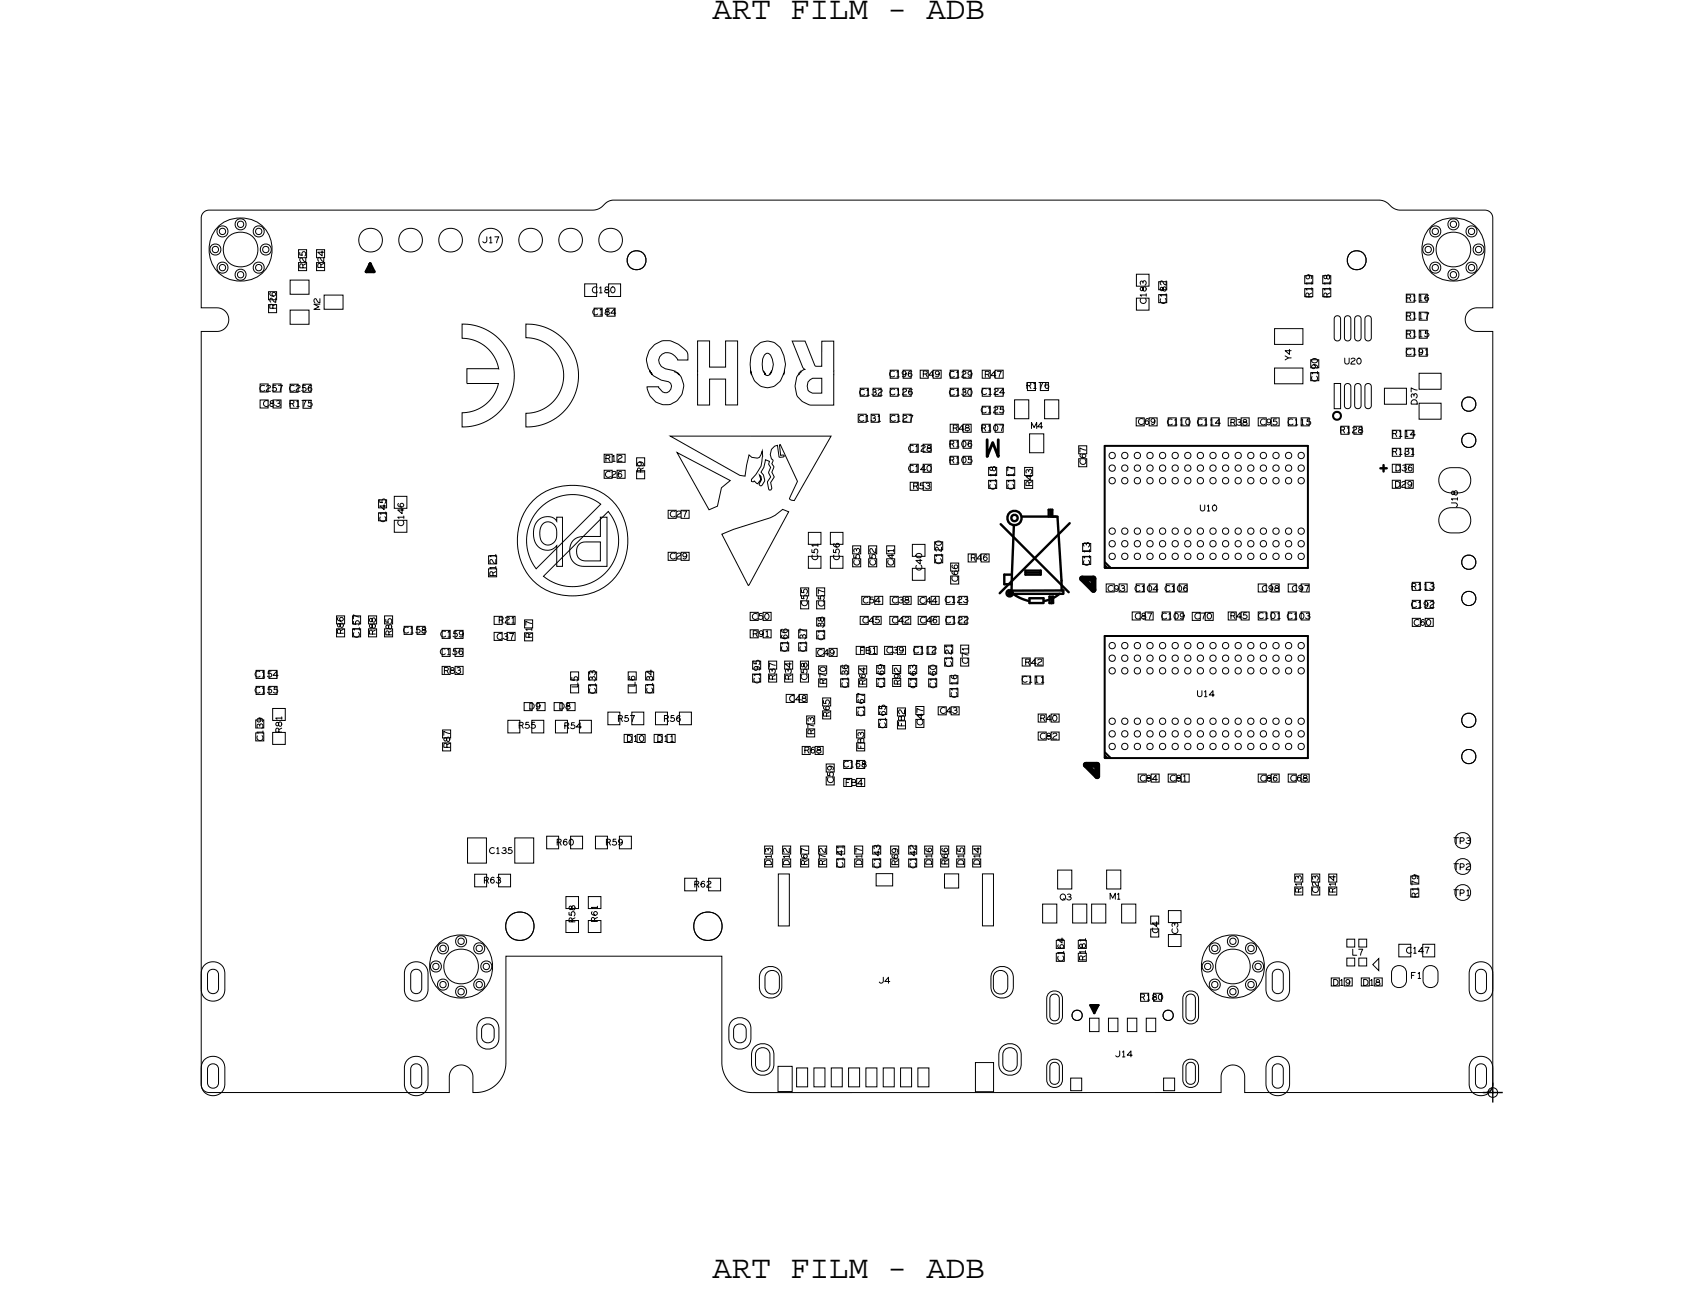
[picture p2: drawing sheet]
<svg xmlns="http://www.w3.org/2000/svg" width="108mm" height="82mm" viewBox="0 0 108 82" stroke-linecap="round" stroke-linejoin="round" font-family="sans-serif">
<!-- layer: Board Outline -->
<g fill="none" stroke="#000" stroke-width=".06">
<path d="M12.9 13.5l.4-.2h24.3l.4-.1 .6-.4 .3-.1h48.6l.5 .1 .5 .4 .3 .1h5.5l.4 .3 .1 .2v5.7l-1.3 .1-.3 .3-.2 .4 .2 .4 .3 .3h1.3v47.8l-.1 .3-.4 .2h-15.3v-1.3l-.3-.3-.4-.1-.5 .1-.2 .4-.1 1.2h-29.9a1.93 1.93 0 0 1-1.8-1.8v-6.8h-13.7v6.7a1.92 1.92 0 0 1-2.1 1.9v-1.1l-.1-.3-.5-.3-.5 .1a.75 .75 0 0 0-.4 .6v1h-15.2l-.3-.1-.2-.2v-48h1.1l.3-.1 .3-.5-.1-.5a.75 .75 0 0 0-.6-.4h-1v-5.7zM29.3 20.6a3.3 3.3 0 0 1 3.4 3.2 3.3 3.3 0 0 1-3.4 3.3v-.9a2.36 2.36 0 0 0 2.3-1.9h-1.9l-.1-.9h2.1a2.36 2.36 0 0 0-2.4-1.9zM33.4 20.6a3.3 3.3 0 0 1 3.3 3.2 3.3 3.3 0 0 1-3.3 3.3v-.9a2.4 2.4 0 0 0 2.4-2.4 2.4 2.4 0 0 0-2.4-2.4zM33.9 31.8a3.5 3.5 0 0 1 3.6-.8 3.5 3.5 0 0 1 2.3 2.9 3.5 3.5 0 0 1-4.4 3.8 3.6 3.6 0 0 1-1.5-5.9zM34.2 33a.79 .79 0 0 1 1.1 .1v-.3h.4v3.1h-.4v-1.3a.87 .87 0 0 1-1 .2 .87 .87 0 0 1-.4-1 1.1 1.1 0 0 1 .3-.8zM34.2 32.3a2.92 2.92 0 0 1 3.9-.3l-4.1 4.1a2.92 2.92 0 0 1 .2-3.8zM34.5 33.2a.59 .59 0 0 1 .7 .1 .59 .59 0 0 1 .1 .7 .56 .56 0 0 1-.6 .6 .56 .56 0 0 1-.4-.8v-.3zM36.4 34.3l.5-.2 1.2-.1v-1.2h.4v3.1h-1.4a.98 .98 0 0 1-.9-.6 .98 .98 0 0 1 .2-1zM36.8 34.5l.2-.1h1.1v1.2h-.9a.62 .62 0 0 1-.6-.4 .62 .62 0 0 1 .2-.7zM38.6 32.5a2.92 2.92 0 0 1-.2 3.9 2.92 2.92 0 0 1-3.9 .2zM42.6 27.7h10.2l-2.4 4.1-.3-.2 .5-1.1-1.1-2.3 .1 .7h.2l-.3 .1-.1-.7-.4 .2-.1 .3 .2 .4-.1 .2 .1 .3-.1 .3 .2 .3-.3 .3 .1 .5h-.2l-.1-.5 .2-.3-.1-.3 .1-.3-.1-.2 .1-.2-.3-.1-.1 .5-.2 .3 .2 .1v.3l-.1 .4h-.1l-.1-.1 .1-.3-.1-.3 .1 .3-.2 .3-.2-.2h-.2v-.1a1.85 1.85 0 0 0 .7-1.8l-.2 .4-.1 .1-.4-.1-.1-.1-.3 1.3h-.3zM43 28.7l3.4 1.8-.6 .5-.3 1.1-.5 .3z"/>
<path d="M45.8 33.9l3.1-1 .8-.6 .4 .2-2.6 4.7z"/>
</g>
<!-- layer: Components -->
<g fill="none" stroke="#000" stroke-width=".13">
<path d="M70.1 28.3v7.7zM70.1 36h.1M70.1 28.3h12.9zM70.2 36h12.8zM70.2 35.9l.1 .1zM70.2 35.7l.3 .3zM70.5 36h.1M83 28.3v7.7zM84.7 26.2l.2-.1 .2 .1v.2v.2h-.2h-.2l-.1-.2zM70.1 40.4v7.7zM70.1 48.1h.1M70.1 40.4h12.9z"/>
<path d="M70.2 48.1h12.8zM70.2 48l.1 .1zM70.2 47.8l.3 .3zM70.5 48.1h.1M83 40.4v7.7z"/>
</g>
<path d="M68.7 36.7l.7 .7zM68.7 36.7h.7zM69.4 36.7v.7zM68.9 48.5l.8 .8zM68.9 48.5h.8zM69.7 48.5v.8z" fill="none" stroke="#000" stroke-width=".38"/>
<path d="M41.5 21.9l.1-.1a1.13 1.13 0 0 1 1-.2l.5 .2 .3 .3a.68 .68 0 0 1 .3 .7h-.7l-.1-.2a.6 .6 0 0 0-.6-.2 .6 .6 0 0 0-.5 .4 .78 .78 0 0 0 .9 .7l.3 .2 .3 .3a1.2 1.2 0 0 1-.3 1.4 1.13 1.13 0 0 1-1.8-.4l-.1-.5h.7v.1a.4 .4 0 0 0 .6 .3 .4 .4 0 0 0 .2-.6l-.2-.1a1.36 1.36 0 0 1-1-.4l-.3-.5a1.15 1.15 0 0 1 .2-1.1zM44.3 21.6h.7v1.7h1.1v-1.7h.7v4.1h-.7v-1.6h-1v1.6h-.8zM47.9 22a1.03 1.03 0 0 1 1.1-.3 1.03 1.03 0 0 1 .8 .9l.1 .6-.2 .6a1.06 1.06 0 0 1-.9 .8l-.5-.1a1.19 1.19 0 0 1-.6-.7l-.1-.7 .1-.4zM48.5 22.5l.2-.1a.87 .87 0 0 1 .3 1.1l-.1 .2-.2 .1-.2-.3a.74 .74 0 0 1-.1-.7zM50.3 21.6h.8l.6 1.6h.2h.3v-1.5l.7-.1v4.1l-1.6-.1a1.22 1.22 0 0 1-.7-1.7l.3-.4 .2-.1-.1-.1zM51.4 24.1l.2-.1h.6v1h-.6l-.3-.2a.61 .61 0 0 1 .1-.7zM87.2 61.2l.3-.4v.8z" fill="none" stroke="#000" stroke-width=".06"/>
<g fill="none" stroke="#000" stroke-width=".15">
<path d="M63.5 33.3l4.4 4.3zM63.8 36.5v.6zM63.8 37.1h.4zM63.8 36.5h.4zM63.9 37.6l.2-.2 .2 .2v.1l-.2 .1-.2-.1zM64 37.6h.1M64 37.6v.1zM64 37.7l.1 .1 .1-.1M64.1 37.6h.1M64.2 37.7h.1M64.2 32.8l.2-.1 .2 .1v.2l-.2 .1-.2-.1zM64.2 37.5h3.3z"/>
<path d="M64.2 36.5v1.2zM64.2 37.6l.6 .4 .5 .1M64.3 37.7h3.2zM64.4 33.3l-.2 3.2zM64.9 32.8h2.2zM65.1 36.2v.3zM65.1 36.2h1zM65.1 36.5h1zM65.1 36.3h1zM65.4 38.3h.8zM65.4 38v.3zM65.4 38h.9z"/>
<path d="M66.1 36.2v.3zM66.3 38v.3zM66.6 32.4h.2zM66.6 32.4v.4zM66.6 37.9h.3zM66.6 38.3h.3zM66.6 37.9v.4zM66.7 32.4v.4zM66.7 38.3h.1M66.8 37.9v.4zM66.8 32.8h.2zM66.8 32.4v.4z"/>
<path d="M66.9 37.9v.4zM67.1 32.8l.3 4zM67.3 37.7l-.5 .3-.5 .1M67.4 36.8v.7zM67.5 37.5v.2zM67.9 33.2l-4.4 4.4zM87.6 29.7h.4zM87.8 29.5v.4zM69.2 63.8l.3 .5zM69.2 63.8h.5zM69.3 63.9l.4-.1zM69.3 63.9l.2 .2z"/>
<path d="M69.4 64l.3-.2zM69.7 63.8l-.2 .3zM69.7 63.8l-.2 .5z"/>
<circle cx="64.4" cy="32.9" r=".45"/>
</g>
<path d="M23.3 17.2h.4zM23.5 16.7l.3 .5zM23.5 16.7v.4zM23.5 16.7l-.3 .5z" fill="none" stroke="#000" stroke-width=".2"/>
<!-- layer: Nets -->
<g fill="none" stroke="#000" stroke-width=".06">
<path d="M13.4 15.6l.3-.1 .2 .1 .1 .2-.1 .3-.2 .1-.3-.1-.1-.3zM13.5 15.7l.2-.1 .2 .1v.2l-.2 .1-.2-.1zM13.9 14.4l.2-.1 .3 .1 .1 .3-.1 .2-.3 .1-.2-.1-.1-.2zM13.9 16.7l.2-.1 .3 .1 .1 .3-.1 .2-.3 .1-.2-.1-.1-.2zM13.9 14.6l.2-.1 .2 .1v.2l-.2 .1-.2-.1zM13.9 16.9l.2-.1 .2 .1v.2l-.2 .1-.2-.1zM15 14l.3-.1 .2 .1 .1 .2-.1 .3-.2 .1-.3-.1-.1-.3zM15 17.2l.3-.1 .2 .1 .1 .2-.1 .3-.2 .1-.3-.1-.1-.3zM15.1 14.1l.2-.1 .2 .1v.2l-.2 .1-.2-.1zM15.1 17.3l.2-.1 .2 .1v.2l-.2 .1-.2-.1zM16.2 14.4l.2-.1 .3 .1 .1 .3-.1 .2-.3 .1-.2-.1-.1-.2zM16.2 16.7l.2-.1 .3 .1 .1 .3-.1 .2-.3 .1-.2-.1-.1-.2z"/>
<path d="M16.2 14.6l.2-.1 .2 .1v.2l-.2 .1-.2-.1zM16.2 16.9l.2-.1 .2 .1v.2l-.2 .1-.2-.1zM16.6 15.6l.3-.1 .2 .1 .1 .2-.1 .3-.2 .1-.3-.1-.1-.3zM16.7 15.7l.2-.1 .2 .1v.2l-.2 .1-.2-.1zM17 19.3h.6v.5h-.6zM18.4 17.8h1.2v.9h-1.2zM18.4 19.7h1.2v.9h-1.2zM20.6 18.7h1.2v.9h-1.2zM37.1 18h.8v.8h-.8zM38.6 18h.8v.8h-.8zM72.1 17.4h.8v.8h-.8zM72.1 18.9h.8v.8h-.8z"/>
<path d="M90.4 15.6l.3-.1 .2 .1 .1 .2-.1 .3-.2 .1-.3-.1-.1-.3zM90.5 15.7l.2-.1 .2 .1v.2l-.2 .1-.2-.1zM90.9 14.4l.2-.1 .3 .1 .1 .3-.1 .2-.3 .1-.2-.1-.1-.2zM90.9 16.7l.2-.1 .3 .1 .1 .3-.1 .2-.3 .1-.2-.1-.1-.2zM90.9 14.6l.2-.1 .2 .1v.2l-.2 .1-.2-.1zM90.9 16.9l.2-.1 .2 .1v.2l-.2 .1-.2-.1zM92 14l.3-.1 .2 .1 .1 .2-.1 .3-.2 .1-.3-.1-.1-.3zM92 17.2l.3-.1 .2 .1 .1 .2-.1 .3-.2 .1-.3-.1-.1-.3zM92.1 14.1l.2-.1 .2 .1v.2l-.2 .1-.2-.1zM92.1 17.3l.2-.1 .2 .1v.2l-.2 .1-.2-.1zM93.2 14.4l.2-.1 .3 .1 .1 .3-.1 .2-.3 .1-.2-.1-.1-.2zM93.2 16.7l.2-.1 .3 .1 .1 .3-.1 .2-.3 .1-.2-.1-.1-.2z"/>
<path d="M93.2 14.6l.2-.1 .2 .1v.2l-.2 .1-.2-.1zM93.2 16.9l.2-.1 .2 .1v.2l-.2 .1-.2-.1zM93.6 15.6l.3-.1 .2 .1 .1 .2-.1 .3-.2 .1-.3-.1-.1-.3zM93.7 15.7l.2-.1 .2 .1v.2l-.2 .1-.2-.1zM25 31.5h.8v.8h-.8zM25 33h.8v.8h-.8zM31.4 39.1h.5v.5h-.5zM40.4 29.1h.5v.5h-.5zM40.4 29.9h.5v.5h-.5zM51.3 35.3h.8v.8h-.8zM51.3 33.8h.8v.7h-.8zM52.7 35.3h.8v.8h-.8z"/>
<path d="M52.7 33.8h.8v.7h-.8zM57.9 36.1h.8v.7h-.8zM57.9 34.5h.8v.8h-.8zM64.4 25.4h.9v1.2h-.9zM65.4 27.5h.9v1.2h-.9zM66.3 25.4h.9v1.2h-.9zM70.4 28.8l.2-.1 .2 .1v.2l-.2 .1-.2-.1zM70.4 30.4l.2-.1 .2 .1v.2l-.2 .1-.2-.1zM70.4 33.6l.2-.1 .2 .1v.2l-.2 .1-.2-.1zM70.4 34.4l.2-.1 .2 .1v.2l-.2 .1-.2-.1zM70.4 29.6l.2-.1 .2 .1v.2l-.2 .1-.2-.1zM70.4 35.2l.2-.1 .2 .1v.2l-.2 .1-.2-.1z"/>
<path d="M71.2 28.8l.2-.1 .2 .1v.2l-.2 .1-.2-.1zM71.2 35.2l.2-.1 .2 .1v.2l-.2 .1-.2-.1zM71.2 33.6l.2-.1 .2 .1v.2l-.2 .1-.2-.1zM71.2 30.4l.2-.1 .2 .1v.2l-.2 .1-.2-.1zM71.2 29.6l.2-.1 .2 .1v.2l-.2 .1-.2-.1zM71.2 34.4l.2-.1 .2 .1v.2l-.2 .1-.2-.1zM72 30.4l.2-.1 .2 .1v.2l-.2 .1-.2-.1zM72 33.6l.2-.1 .2 .1v.2l-.2 .1-.2-.1zM72 34.4l.2-.1 .2 .1v.2l-.2 .1-.2-.1zM72 29.6l.2-.1 .2 .1v.2l-.2 .1-.2-.1zM72 28.8l.2-.1 .2 .1v.2l-.2 .1-.2-.1zM72 35.2l.2-.1 .2 .1v.2l-.2 .1-.2-.1z"/>
<path d="M72.8 29.6l.2-.1 .2 .1v.2l-.2 .1-.2-.1zM72.8 35.2l.2-.1 .2 .1v.2l-.2 .1-.2-.1zM72.8 33.6l.2-.1 .2 .1v.2l-.2 .1-.2-.1zM72.8 30.4l.2-.1 .2 .1v.2l-.2 .1-.2-.1zM72.8 28.8l.2-.1 .2 .1v.2l-.2 .1-.2-.1zM72.8 34.4l.2-.1 .2 .1v.2l-.2 .1-.2-.1zM73.6 29.6l.2-.1 .2 .1v.2l-.2 .1-.2-.1zM73.6 35.2l.2-.1 .2 .1v.2l-.2 .1-.2-.1zM73.6 34.4l.2-.1 .2 .1v.2l-.2 .1-.2-.1zM73.6 30.4l.2-.1 .2 .1v.2l-.2 .1-.2-.1zM73.6 33.6l.2-.1 .2 .1v.2l-.2 .1-.2-.1zM73.6 28.8l.2-.1 .2 .1v.2l-.2 .1-.2-.1z"/>
<path d="M74.4 28.8l.2-.1 .2 .1v.2l-.2 .1-.2-.1zM74.4 33.6l.2-.1 .2 .1v.2l-.2 .1-.2-.1zM74.4 30.4l.2-.1 .2 .1v.2l-.2 .1-.2-.1zM74.4 29.6l.2-.1 .2 .1v.2l-.2 .1-.2-.1zM74.4 34.4l.2-.1 .2 .1v.2l-.2 .1-.2-.1zM74.4 35.2l.2-.1 .2 .1v.2l-.2 .1-.2-.1zM75.2 29.6l.2-.1 .2 .1v.2l-.2 .1-.2-.1zM75.2 28.8l.2-.1 .2 .1v.2l-.2 .1-.2-.1zM75.2 35.2l.2-.1 .2 .1v.2l-.2 .1-.2-.1zM75.2 33.6l.2-.1 .2 .1v.2l-.2 .1-.2-.1zM75.2 34.4l.2-.1 .2 .1v.2l-.2 .1-.2-.1zM75.2 30.4l.2-.1 .2 .1v.2l-.2 .1-.2-.1z"/>
<path d="M76 35.2l.2-.1 .2 .1v.2l-.2 .1-.2-.1zM76 30.4l.2-.1 .2 .1v.2l-.2 .1-.2-.1zM76 29.6l.2-.1 .2 .1v.2l-.2 .1-.2-.1zM76 33.6l.2-.1 .2 .1v.2l-.2 .1-.2-.1zM76 28.8l.2-.1 .2 .1v.2l-.2 .1-.2-.1zM76 34.4l.2-.1 .2 .1v.2l-.2 .1-.2-.1zM76.8 29.6l.2-.1 .2 .1v.2l-.2 .1-.2-.1zM76.8 34.4l.2-.1 .2 .1v.2l-.2 .1-.2-.1zM76.8 28.8l.2-.1 .2 .1v.2l-.2 .1-.2-.1zM76.8 35.2l.2-.1 .2 .1v.2l-.2 .1-.2-.1zM76.8 33.6l.2-.1 .2 .1v.2l-.2 .1-.2-.1zM76.8 30.4l.2-.1 .2 .1v.2l-.2 .1-.2-.1z"/>
<path d="M77.6 35.2l.2-.1 .2 .1v.2l-.2 .1-.2-.1zM77.6 30.4l.2-.1 .2 .1v.2l-.2 .1-.2-.1zM77.6 28.8l.2-.1 .2 .1v.2l-.2 .1-.2-.1zM77.6 33.6l.2-.1 .2 .1v.2l-.2 .1-.2-.1zM77.6 29.6l.2-.1 .2 .1v.2l-.2 .1-.2-.1zM77.6 34.4l.2-.1 .2 .1v.2l-.2 .1-.2-.1zM78.4 29.6l.2-.1 .2 .1v.2l-.2 .1-.2-.1zM78.4 28.8l.2-.1 .2 .1v.2l-.2 .1-.2-.1zM78.4 35.2l.2-.1 .2 .1v.2l-.2 .1-.2-.1zM78.4 33.6l.2-.1 .2 .1v.2l-.2 .1-.2-.1zM78.4 34.4l.2-.1 .2 .1v.2l-.2 .1-.2-.1zM78.4 30.4l.2-.1 .2 .1v.2l-.2 .1-.2-.1z"/>
<path d="M79.2 29.6l.2-.1 .2 .1v.2l-.2 .1-.2-.1zM79.2 28.8l.2-.1 .2 .1v.2l-.2 .1-.2-.1zM79.2 35.2l.2-.1 .2 .1v.2l-.2 .1-.2-.1zM79.2 30.4l.2-.1 .2 .1v.2l-.2 .1-.2-.1zM79.2 33.6l.2-.1 .2 .1v.2l-.2 .1-.2-.1zM79.2 34.4l.2-.1 .2 .1v.2l-.2 .1-.2-.1zM79.9 37.1h.5v.5h-.5zM80 29.6l.2-.1 .2 .1v.2l-.2 .1-.2-.1zM80 34.4l.2-.1 .2 .1v.2l-.2 .1-.2-.1zM80 30.4l.2-.1 .2 .1v.2l-.2 .1-.2-.1zM80 33.6l.2-.1 .2 .1v.2l-.2 .1-.2-.1zM80 28.8l.2-.1 .2 .1v.2l-.2 .1-.2-.1z"/>
<path d="M80 35.2l.2-.1 .2 .1v.2l-.2 .1-.2-.1zM80.8 35.2l.2-.1 .2 .1v.2l-.2 .1-.2-.1zM80.8 28.8l.2-.1 .2 .1v.2l-.2 .1-.2-.1zM80.8 34.4l.2-.1 .2 .1v.2l-.2 .1-.2-.1zM80.8 29.6l.2-.1 .2 .1v.2l-.2 .1-.2-.1zM80.8 33.6l.2-.1 .2 .1v.2l-.2 .1-.2-.1zM80.8 30.4l.2-.1 .2 .1v.2l-.2 .1-.2-.1zM80.9 23.4h1.8v1h-1.8zM80.9 20.9h1.8v1h-1.8zM81.6 33.6l.2-.1 .2 .1v.2l-.2 .1-.2-.1zM81.6 34.4l.2-.1 .2 .1v.2l-.2 .1-.2-.1zM81.6 29.6l.2-.1 .2 .1v.2l-.2 .1-.2-.1z"/>
<path d="M81.6 30.4l.2-.1 .2 .1v.2l-.2 .1-.2-.1zM81.6 28.8l.2-.1 .2 .1v.2l-.2 .1-.2-.1zM81.6 35.2l.2-.1 .2 .1v.2l-.2 .1-.2-.1zM81.8 37.1h.5v.5h-.5zM82.4 28.8l.2-.1 .2 .1v.2l-.2 .1-.2-.1zM82.4 35.2l.2-.1 .2 .1v.2l-.2 .1-.2-.1zM82.4 34.4l.2-.1 .2 .1v.2l-.2 .1-.2-.1zM82.4 29.6l.2-.1 .2 .1v.2l-.2 .1-.2-.1zM82.4 30.4l.2-.1 .2 .1v.2l-.2 .1-.2-.1zM82.4 33.6l.2-.1 .2 .1v.2l-.2 .1-.2-.1zM84.7 24.3h.4v1.6h-.4zM84.8 20.1h.2l.1 .1v1.2l-.1 .2h-.2l-.1-.2v-1.2z"/>
<path d="M85.5 20.1h.2l.1 .1v1.2l-.1 .2h-.2l-.1-.2v-1.2zM85.5 24.4h.2l.1 .1v1.2l-.1 .2h-.2l-.1-.2v-1.2zM86.1 24.4h.2l.1 .1v1.2l-.1 .2h-.2l-.1-.2v-1.2zM86.1 20.1h.2l.1 .1v1.2l-.1 .2h-.2l-.1-.2v-1.2zM86.8 20.1h.2l.1 .1v1.2l-.1 .2h-.2l-.1-.2v-1.2zM86.8 24.4h.2l.1 .1v1.2l-.1 .2h-.2l-.1-.2v-1.2zM87.9 24.6h1.4v1.1h-1.4zM90.1 25.6h1.4v1h-1.4zM90.1 23.7h1.4v1h-1.4zM91.7 29.8a1.31 1.31 0 0 1 1.6 .3 .8 .8 0 0 1-.7 1.2 .9 .9 0 0 1-1.3-.8l.1-.4zM91.7 32.3a1.31 1.31 0 0 1 1.6 .3 .8 .8 0 0 1-.7 1.2 .9 .9 0 0 1-1.3-.8l.1-.4zM17.3 45h.8v.7h-.8z"/>
<path d="M17.3 46.5h.8v.7h-.8zM27.9 59.9l.2-.1 .3 .1 .1 .3-.1 .2-.3 .1-.2-.1-.1-.2zM29 59.5l.3-.1 .2 .1 .1 .2-.1 .3-.2 .1-.3-.1-.1-.3zM29.1 59.6l.2-.1 .2 .1v.2l-.2 .1-.2-.1zM29.7 53.2h1.2v1.6h-1.2zM30.1 55.5h.8v.8h-.8zM30.2 59.9l.2-.1 .3 .1 .1 .3-.1 .2-.3 .1-.2-.1-.1-.2zM31.7 55.5h.7v.8h-.7zM32.2 45.7h.8v.8h-.8zM32.7 53.2h1.2v1.6h-1.2zM33.3 44.6h.5v.5h-.5zM33.8 45.7h.7v.8h-.7z"/>
<path d="M34.1 44.6h.5v.5h-.5zM34.7 53.1h.8v.8h-.8zM35.2 44.6h.5v.5h-.5zM35.3 45.7h.7v.8h-.7zM35.9 58.4h.8v.8h-.8zM35.9 56.9h.8v.8h-.8zM36 44.6h.5v.5h-.5zM36.2 42.6h.5v.6h-.5zM36.2 43.5h.5v.5h-.5zM36.2 53.1h.8v.8h-.8zM36.8 45.7h.7v.8h-.7zM37.4 58.4h.8v.8h-.8z"/>
<path d="M37.4 56.9h.8v.8h-.8zM37.8 53.1h.8v.8h-.8zM38.6 45.2h.8v.8h-.8zM39.3 53.1h.8v.8h-.8zM39.9 42.6h.5v.6h-.5zM39.9 43.5h.5v.5h-.5zM40.1 45.2h.8v.8h-.8zM41.6 45.2h.8v.8h-.8zM43.1 45.2h.8v.8h-.8zM43.5 55.7h.7v.8h-.7zM45 55.7h.7v.8h-.7zM49.4 55.5h.7v3.3h-.7z"/>
<path d="M54.4 41h.5v.5h-.5zM55.6 55.4h1.1v.8h-1.1zM60 55.5h.9v.9h-.9zM62.4 55.5h.7v3.3h-.7zM66.2 57.4h.9v1.2h-.9zM67.1 55.2h.9v1.2h-.9zM68.1 57.4h.9v1.2h-.9zM69.3 57.4h.9v1.2h-.9zM70.3 55.2h.9v1.2h-.9zM70.4 40.9l.2-.1 .2 .1v.2l-.2 .1-.2-.1zM70.4 46.5l.2-.1 .2 .1v.2l-.2 .1-.2-.1zM70.4 42.5l.2-.1 .2 .1v.2l-.2 .1-.2-.1z"/>
<path d="M70.4 45.7l.2-.1 .2 .1v.2l-.2 .1-.2-.1zM70.4 41.7l.2-.1 .2 .1v.2l-.2 .1-.2-.1zM70.4 47.3l.2-.1 .2 .1v.2l-.2 .1-.2-.1zM71.2 57.4h.9v1.2h-.9zM71.2 45.7l.2-.1 .2 .1v.2l-.2 .1-.2-.1zM71.2 40.9l.2-.1 .2 .1v.2l-.2 .1-.2-.1zM71.2 47.3l.2-.1 .2 .1v.2l-.2 .1-.2-.1zM71.2 42.5l.2-.1 .2 .1v.2l-.2 .1-.2-.1zM71.2 41.7l.2-.1 .2 .1v.2l-.2 .1-.2-.1zM71.2 46.5l.2-.1 .2 .1v.2l-.2 .1-.2-.1zM72 42.5l.2-.1 .2 .1v.2l-.2 .1-.2-.1zM72 41.7l.2-.1 .2 .1v.2l-.2 .1-.2-.1z"/>
<path d="M72 46.5l.2-.1 .2 .1v.2l-.2 .1-.2-.1zM72 45.7l.2-.1 .2 .1v.2l-.2 .1-.2-.1zM72 40.9l.2-.1 .2 .1v.2l-.2 .1-.2-.1zM72 47.3l.2-.1 .2 .1v.2l-.2 .1-.2-.1zM72.8 41.7l.2-.1 .2 .1v.2l-.2 .1-.2-.1zM72.8 47.3l.2-.1 .2 .1v.2l-.2 .1-.2-.1zM72.8 45.7l.2-.1 .2 .1v.2l-.2 .1-.2-.1zM72.8 42.5l.2-.1 .2 .1v.2l-.2 .1-.2-.1zM72.8 46.5l.2-.1 .2 .1v.2l-.2 .1-.2-.1zM72.8 40.9l.2-.1 .2 .1v.2l-.2 .1-.2-.1zM73.1 59h.5v.5h-.5zM73.1 58.1h.5v.5h-.5z"/>
<path d="M73.6 46.5l.2-.1 .2 .1v.2l-.2 .1-.2-.1zM73.6 41.7l.2-.1 .2 .1v.2l-.2 .1-.2-.1zM73.6 47.3l.2-.1 .2 .1v.2l-.2 .1-.2-.1zM73.6 42.5l.2-.1 .2 .1v.2l-.2 .1-.2-.1zM73.6 45.7l.2-.1 .2 .1v.2l-.2 .1-.2-.1zM73.6 40.9l.2-.1 .2 .1v.2l-.2 .1-.2-.1zM74.2 59.3h.8v.8h-.8zM74.2 57.8h.8v.7h-.8zM74.4 40.9l.2-.1 .2 .1v.2l-.2 .1-.2-.1zM74.4 45.7l.2-.1 .2 .1v.2l-.2 .1-.2-.1zM74.4 46.5l.2-.1 .2 .1v.2l-.2 .1-.2-.1zM74.4 41.7l.2-.1 .2 .1v.2l-.2 .1-.2-.1z"/>
<path d="M74.4 42.5l.2-.1 .2 .1v.2l-.2 .1-.2-.1zM74.4 47.3l.2-.1 .2 .1v.2l-.2 .1-.2-.1zM75.2 41.7l.2-.1 .2 .1v.2l-.2 .1-.2-.1zM75.2 40.9l.2-.1 .2 .1v.2l-.2 .1-.2-.1zM75.2 47.3l.2-.1 .2 .1v.2l-.2 .1-.2-.1zM75.2 45.7l.2-.1 .2 .1v.2l-.2 .1-.2-.1zM75.2 46.5l.2-.1 .2 .1v.2l-.2 .1-.2-.1zM75.2 42.5l.2-.1 .2 .1v.2l-.2 .1-.2-.1zM76 47.3l.2-.1 .2 .1v.2l-.2 .1-.2-.1zM76 41.7l.2-.1 .2 .1v.2l-.2 .1-.2-.1zM76 45.7l.2-.1 .2 .1v.2l-.2 .1-.2-.1zM76 42.5l.2-.1 .2 .1v.2l-.2 .1-.2-.1z"/>
<path d="M76 46.5l.2-.1 .2 .1v.2l-.2 .1-.2-.1zM76 40.9l.2-.1 .2 .1v.2l-.2 .1-.2-.1zM76.8 46.5l.2-.1 .2 .1v.2l-.2 .1-.2-.1zM76.8 41.7l.2-.1 .2 .1v.2l-.2 .1-.2-.1zM76.8 40.9l.2-.1 .2 .1v.2l-.2 .1-.2-.1zM76.8 47.3l.2-.1 .2 .1v.2l-.2 .1-.2-.1zM76.8 45.7l.2-.1 .2 .1v.2l-.2 .1-.2-.1zM76.8 42.5l.2-.1 .2 .1v.2l-.2 .1-.2-.1zM76.9 59.9l.2-.1 .3 .1 .1 .3-.1 .2-.3 .1-.2-.1-.1-.2zM77.6 47.3l.2-.1 .2 .1v.2l-.2 .1-.2-.1zM77.6 42.5l.2-.1 .2 .1v.2l-.2 .1-.2-.1zM77.6 40.9l.2-.1 .2 .1v.2l-.2 .1-.2-.1z"/>
<path d="M77.6 45.7l.2-.1 .2 .1v.2l-.2 .1-.2-.1zM77.6 46.5l.2-.1 .2 .1v.2l-.2 .1-.2-.1zM77.6 41.7l.2-.1 .2 .1v.2l-.2 .1-.2-.1zM78 59.5l.3-.1 .2 .1 .1 .2-.1 .3-.2 .1-.3-.1-.1-.3zM78.1 59.6l.2-.1 .2 .1v.2l-.2 .1-.2-.1zM78.4 41.7l.2-.1 .2 .1v.2l-.2 .1-.2-.1zM78.4 40.9l.2-.1 .2 .1v.2l-.2 .1-.2-.1zM78.4 47.3l.2-.1 .2 .1v.2l-.2 .1-.2-.1zM78.4 45.7l.2-.1 .2 .1v.2l-.2 .1-.2-.1zM78.4 46.5l.2-.1 .2 .1v.2l-.2 .1-.2-.1zM78.4 42.5l.2-.1 .2 .1v.2l-.2 .1-.2-.1zM79.2 59.9l.2-.1 .3 .1 .1 .3-.1 .2-.3 .1-.2-.1-.1-.2z"/>
<path d="M79.2 41.7l.2-.1 .2 .1v.2l-.2 .1-.2-.1zM79.2 40.9l.2-.1 .2 .1v.2l-.2 .1-.2-.1zM79.2 47.3l.2-.1 .2 .1v.2l-.2 .1-.2-.1zM79.2 42.5l.2-.1 .2 .1v.2l-.2 .1-.2-.1zM79.2 45.7l.2-.1 .2 .1v.2l-.2 .1-.2-.1zM79.2 46.5l.2-.1 .2 .1v.2l-.2 .1-.2-.1zM80 46.5l.2-.1 .2 .1v.2l-.2 .1-.2-.1zM80 45.7l.2-.1 .2 .1v.2l-.2 .1-.2-.1zM80 47.3l.2-.1 .2 .1v.2l-.2 .1-.2-.1zM80 41.7l.2-.1 .2 .1v.2l-.2 .1-.2-.1zM80 42.5l.2-.1 .2 .1v.2l-.2 .1-.2-.1zM80 40.9l.2-.1 .2 .1v.2l-.2 .1-.2-.1z"/>
<path d="M80.8 40.9l.2-.1 .2 .1v.2l-.2 .1-.2-.1zM80.8 47.3l.2-.1 .2 .1v.2l-.2 .1-.2-.1zM80.8 46.5l.2-.1 .2 .1v.2l-.2 .1-.2-.1zM80.8 41.7l.2-.1 .2 .1v.2l-.2 .1-.2-.1zM80.8 45.7l.2-.1 .2 .1v.2l-.2 .1-.2-.1zM80.8 42.5l.2-.1 .2 .1v.2l-.2 .1-.2-.1zM81.6 45.7l.2-.1 .2 .1v.2l-.2 .1-.2-.1zM81.6 46.5l.2-.1 .2 .1v.2l-.2 .1-.2-.1zM81.6 41.7l.2-.1 .2 .1v.2l-.2 .1-.2-.1zM81.6 42.5l.2-.1 .2 .1v.2l-.2 .1-.2-.1zM81.6 40.9l.2-.1 .2 .1v.2l-.2 .1-.2-.1zM81.6 47.3l.2-.1 .2 .1v.2l-.2 .1-.2-.1z"/>
<path d="M82.4 40.9l.2-.1 .2 .1v.2l-.2 .1-.2-.1zM82.4 47.3l.2-.1 .2 .1v.2l-.2 .1-.2-.1zM82.4 46.5l.2-.1 .2 .1v.2l-.2 .1-.2-.1zM82.4 41.7l.2-.1 .2 .1v.2l-.2 .1-.2-.1zM82.4 42.5l.2-.1 .2 .1v.2l-.2 .1-.2-.1zM82.4 45.7l.2-.1 .2 .1v.2l-.2 .1-.2-.1zM85.5 59.6h.5v.5h-.5zM86.3 59.6h.5v.5h-.5zM88.8 59.9h.8v.8h-.8zM90.3 59.9h.8v.8h-.8zM12.9 67.4a.76 .76 0 0 1 .8-.3 .76 .76 0 0 1 .6 .7v1a.75 .75 0 0 1-.8 .7 .75 .75 0 0 1-.7-.7v-1zM12.9 61.4a.76 .76 0 0 1 .8-.3 .76 .76 0 0 1 .6 .7v1a.75 .75 0 0 1-.8 .7 .75 .75 0 0 1-.7-.7v-1z"/>
<path d="M13.3 67.6l.2-.1 .3 .1 .1 .3v.8l-.1 .3-.3 .1-.2-.1-.1-.3v-.8zM13.3 61.6l.2-.1 .3 .1 .1 .3v.8l-.1 .3-.3 .1-.2-.1-.1-.3v-.8zM25.8 67.4a.76 .76 0 0 1 .8-.3 .76 .76 0 0 1 .6 .7v1a.75 .75 0 0 1-.8 .7 .75 .75 0 0 1-.7-.7v-1zM25.8 61.4a.76 .76 0 0 1 .8-.3 .76 .76 0 0 1 .6 .7v1a.75 .75 0 0 1-.8 .7 .75 .75 0 0 1-.7-.7v-1zM26.2 67.6l.2-.1 .3 .1 .1 .3v.8l-.1 .3-.3 .1-.2-.1-.1-.3v-.8zM26.2 61.6l.2-.1 .3 .1 .1 .3v.8l-.1 .3-.3 .1-.2-.1-.1-.3v-.8zM27.4 61.1l.3-.1 .2 .1 .1 .2-.1 .3-.2 .1-.3-.1-.1-.3zM27.5 61.2l.2-.1 .2 .1v.2l-.2 .1-.2-.1zM27.9 62.2l.2-.1 .3 .1 .1 .3-.1 .2-.3 .1-.2-.1-.1-.2zM27.9 62.4l.2-.1 .2 .1v.2l-.2 .1-.2-.1zM27.9 60.1l.2-.1 .2 .1v.2l-.2 .1-.2-.1zM29 62.7l.3-.1 .2 .1 .1 .2-.1 .3-.2 .1-.3-.1-.1-.3z"/>
<path d="M29.1 62.8l.2-.1 .2 .1v.2l-.2 .1-.2-.1zM30.2 62.2l.2-.1 .3 .1 .1 .3-.1 .2-.3 .1-.2-.1-.1-.2zM30.2 60.1l.2-.1 .2 .1v.2l-.2 .1-.2-.1zM30.2 62.4l.2-.1 .2 .1v.2l-.2 .1-.2-.1zM30.4 64.9a.71 .71 0 0 1 .8-.3 .71 .71 0 0 1 .5 .7v.6a.7 .7 0 0 1-.7 .7 .7 .7 0 0 1-.7-.7v-.6zM30.6 61.1l.3-.1 .2 .1 .1 .2-.1 .3-.2 .1-.3-.1-.1-.3zM30.7 65.1l.2-.1h.2a.7 .7 0 0 1 0 1.2h-.2a.77 .77 0 0 1-.2-1.1zM30.7 61.2l.2-.1 .2 .1v.2l-.2 .1-.2-.1zM46.4 64.9a.71 .71 0 0 1 .8-.3 .71 .71 0 0 1 .5 .7v.6a.7 .7 0 0 1-.7 .7 .7 .7 0 0 1-.7-.7v-.6zM46.7 65.1l.2-.1h.2a.7 .7 0 0 1 0 1.2h-.2a.77 .77 0 0 1-.2-1.1zM47.8 66.5a.72 .72 0 0 1 .8-.2 .72 .72 0 0 1 .5 .6v.6a.71 .71 0 0 1-.7 .7 .71 .71 0 0 1-.7-.7v-.6zM48.1 66.7l.2-.2h.3l.2 .2 .1 .2v.6l-.1 .3-.2 .2h-.3l-.2-.2-.1-.3v-.6z"/>
<path d="M48.3 61.6a.72 .72 0 0 1 .8-.2 .72 .72 0 0 1 .5 .6v.6a.71 .71 0 0 1-.7 .7 .71 .71 0 0 1-.7-.7v-.6zM48.7 61.8l.2-.2h.3l.2 .2 .1 .2v.6l-.1 .3-.2 .2h-.3l-.2-.2-.1-.3v-.6zM49.4 67.7h.9v1.6h-.9zM50.6 67.8h.7v1.2h-.7zM51.7 67.8h.7v1.2h-.7zM52.8 67.8h.7v1.2h-.7zM53.9 67.8h.7v1.2h-.7zM55 67.8h.7v1.2h-.7zM56.1 67.8h.7v1.2h-.7zM57.2 67.8h.7v1.2h-.7zM58.3 67.8h.7v1.2h-.7zM61.9 67.4h1.2v1.9h-1.2z"/>
<path d="M63 61.6a.72 .72 0 0 1 .8-.2 .72 .72 0 0 1 .5 .6v.6a.71 .71 0 0 1-.7 .7 .71 .71 0 0 1-.7-.7v-.6zM63.2 61.8l.2-.2h.3l.2 .2 .1 .2v.6l-.1 .3-.2 .2h-.3l-.2-.2-.1-.3v-.6zM63.5 66.5a.72 .72 0 0 1 .8-.2 .72 .72 0 0 1 .5 .6v.6a.71 .71 0 0 1-.7 .7 .71 .71 0 0 1-.7-.7v-.6zM63.8 66.7l.2-.2h.3l.2 .2 .1 .2v.6l-.1 .3-.2 .2h-.3l-.2-.2-.1-.3v-.6zM66.6 67.4l.2-.2h.3l.3 .2 .1 .3v.8l-.1 .3-.3 .2h-.3l-.2-.2-.1-.3v-.8zM66.6 63.1l.2-.2h.3l.3 .2 .1 .3v1.1l-.1 .3-.3 .2h-.3l-.2-.2-.1-.3v-1.1zM66.7 67.5l.3-.1 .2 .1 .1 .2v.8l-.1 .2-.2 .1-.3-.1v-.2v-.8zM66.7 63.2l.3-.1 .2 .1 .1 .2v1.1l-.1 .2-.2 .1-.3-.1v-.2v-1.1zM68 68.4h.7v.8h-.7zM68.1 64.2l.3-.1 .2 .1 .1 .2-.1 .3-.2 .1-.3-.1v-.3zM69.2 64.6h.6v.9h-.6zM70.4 64.6h.6v.9h-.6z"/>
<path d="M71.6 64.6h.6v.9h-.6zM72.8 64.6h.6v.9h-.6zM73.9 68.4h.7v.8h-.7zM73.9 64.2l.3-.1 .2 .1 .1 .2-.1 .3-.2 .1-.3-.1-.1-.3zM75.2 67.4l.2-.2h.3l.3 .2 .1 .3v.8l-.1 .3-.3 .2h-.3l-.2-.2-.1-.3v-.8zM75.2 63.1l.2-.2h.3l.3 .2 .1 .3v1.1l-.1 .3-.3 .2h-.3l-.2-.2-.1-.3v-1.1zM75.4 67.5l.2-.1 .2 .1 .1 .2v.8l-.1 .2-.2 .1-.2-.1-.1-.2v-.8zM75.4 63.2l.2-.1 .2 .1 .1 .2v1.1l-.1 .2-.2 .1-.2-.1-.1-.2v-1.1zM76.4 61.1l.3-.1 .2 .1 .1 .2-.1 .3-.2 .1-.3-.1-.1-.3zM76.5 61.2l.2-.1 .2 .1v.2l-.2 .1-.2-.1zM76.9 62.2l.2-.1 .3 .1 .1 .3-.1 .2-.3 .1-.2-.1-.1-.2zM76.9 60.1l.2-.1 .2 .1v.2l-.2 .1-.2-.1z"/>
<path d="M76.9 62.4l.2-.1 .2 .1v.2l-.2 .1-.2-.1zM78 62.7l.3-.1 .2 .1 .1 .2-.1 .3-.2 .1-.3-.1-.1-.3zM78.1 62.8l.2-.1 .2 .1v.2l-.2 .1-.2-.1zM79.2 62.2l.2-.1 .3 .1 .1 .3-.1 .2-.3 .1-.2-.1-.1-.2zM79.2 60.1l.2-.1 .2 .1v.2l-.2 .1-.2-.1zM79.2 62.4l.2-.1 .2 .1v.2l-.2 .1-.2-.1zM79.6 61.1l.3-.1 .2 .1 .1 .2-.1 .3-.2 .1-.3-.1-.1-.3zM79.7 61.2l.2-.1 .2 .1v.2l-.2 .1-.2-.1zM80.5 67.4a.76 .76 0 0 1 .8-.3 .76 .76 0 0 1 .6 .7v1a.75 .75 0 0 1-.8 .7 .75 .75 0 0 1-.7-.7v-1zM80.5 61.4a.76 .76 0 0 1 .8-.3 .76 .76 0 0 1 .6 .7v1a.75 .75 0 0 1-.8 .7 .75 .75 0 0 1-.7-.7v-1zM80.9 67.6l.2-.1 .3 .1 .1 .3v.8l-.1 .3-.3 .1-.2-.1-.1-.3v-.8zM80.9 61.6l.2-.1 .3 .1 .1 .3v.8l-.1 .3-.3 .1-.2-.1-.1-.3v-.8z"/>
<path d="M85.5 60.8h.5v.5h-.5zM86.3 60.8h.5v.5h-.5zM88.4 61.4l.3-.1h.3a.82 .82 0 0 1 0 1.4h-.3a.89 .89 0 0 1-.3-1.3zM90.4 61.4l.3-.1h.3a.82 .82 0 0 1 0 1.4h-.3a.89 .89 0 0 1-.3-1.3zM93.4 67.4a.76 .76 0 0 1 .8-.3 .76 .76 0 0 1 .6 .7v1a.75 .75 0 0 1-.8 .7 .75 .75 0 0 1-.7-.7v-1zM93.4 61.4a.76 .76 0 0 1 .8-.3 .76 .76 0 0 1 .6 .7v1a.75 .75 0 0 1-.8 .7 .75 .75 0 0 1-.7-.7v-1zM93.8 67.6l.2-.1 .3 .1 .1 .3v.8l-.1 .3-.3 .1-.2-.1-.1-.3v-.8zM93.8 61.6l.2-.1 .3 .1 .1 .3v.8l-.1 .3-.3 .1-.2-.1-.1-.3v-.8z"/>
<circle cx="15.3" cy="15.8" r="2.01"/>
<circle cx="15.3" cy="15.8" r="1.11"/>
<circle cx="23.5" cy="15.2" r=".76"/>
<circle cx="26.1" cy="15.2" r=".76"/>
<circle cx="28.6" cy="15.2" r=".76"/>
<circle cx="31.1" cy="15.2" r=".76"/>
<circle cx="33.7" cy="15.2" r=".76"/>
<circle cx="36.2" cy="15.2" r=".76"/>
<circle cx="38.8" cy="15.2" r=".76"/>
<circle cx="40.4" cy="16.5" r=".6"/>
<circle cx="86.1" cy="16.5" r=".6"/>
<circle cx="92.3" cy="15.8" r="2.01"/>
<circle cx="92.3" cy="15.8" r="1.11"/>
<circle cx="93.2" cy="35.7" r=".45"/>
<circle cx="93.2" cy="38" r=".45"/>
<circle cx="93.2" cy="25.7" r=".45"/>
<circle cx="93.2" cy="28" r=".45"/>
<circle cx="33" cy="58.8" r=".91"/>
<circle cx="44.9" cy="58.8" r=".91"/>
<circle cx="92.9" cy="53.3" r=".5"/>
<circle cx="92.9" cy="55" r=".5"/>
<circle cx="92.9" cy="56.6" r=".5"/>
<circle cx="93.2" cy="45.7" r=".45"/>
<circle cx="93.2" cy="48" r=".45"/>
<circle cx="29.3" cy="61.3" r="2.01"/>
<circle cx="29.3" cy="61.3" r="1.11"/>
<circle cx="78.3" cy="61.3" r="2.01"/>
<circle cx="78.3" cy="61.3" r="1.11"/>
</g>
<!-- layer: Drawing Origin -->
<path d="M94.5 69.1l.3-.1 .2 .1 .1 .2-.1 .2-.2 .1-.3-.1v-.2z" fill="none" stroke="#000" stroke-width=".06"/>
<path d="M94.1 69.3h1.3M94.8 68.7v1.3" fill="none" stroke="#000" stroke-width=".09"/>
<g font-size="2.1">
<text x="45.2" y="1.2">ART FILM - ADB</text>
<text x="45.2" y="81.1">ART FILM - ADB</text>
</g>
<text font-size="1.8" x="62.6" y="29">M</text>
<g font-size=".6">
<text x="19.4" y="17.1" transform="rotate(-90 19.4 17.1)">R25</text>
<text x="20.6" y="17" transform="rotate(-90 20.6 17)">R24</text>
<text x="30.6" y="15.4">J17</text>
<text x="17.5" y="19.6" transform="rotate(-90 17.5 19.6)">R26</text>
<text x="20.3" y="19.7" transform="rotate(-90 20.3 19.7)">M2</text>
<text x="37.6" y="18.6">C180</text>
<text x="37.6" y="20">C184</text>
<text x="56.4" y="23.9">C196</text>
<text x="58.6" y="23.9">R49</text>
<text x="60.2" y="23.9">C129</text>
<text x="62.5" y="23.9">R47</text>
<text x="72.8" y="19.3" transform="rotate(-90 72.8 19.3)">C183</text>
<text x="74" y="19.3" transform="rotate(-90 74 19.3)">C182</text>
<text x="82" y="22.9" transform="rotate(-90 82 22.9)">Y4</text>
<text x="83.3" y="18.9" transform="rotate(-90 83.3 18.9)">R119</text>
<text x="84.4" y="18.9" transform="rotate(-90 84.4 18.9)">R118</text>
<text x="85.3" y="23.1">U20</text>
<text x="89.2" y="19.1">R116</text>
<text x="89.2" y="21.4">R115</text>
<text x="89.2" y="20.2">R117</text>
<text x="89.2" y="22.5">C191</text>
<text x="16.5" y="24.8">C257 C256</text>
<text x="16.7" y="25.8">C83</text>
<text x="18.3" y="25.8">R175</text>
<text x="38.4" y="29.3">R12</text>
<text x="54.5" y="26.7">C131</text>
<text x="54.5" y="25.1">C132 C126</text>
<text x="56.5" y="26.7">C127</text>
<text x="57.7" y="29.9">C140</text>
<text x="57.7" y="28.6">C128</text>
<text x="60.2" y="28.4">R106</text>
<text x="60.2" y="29.4">R105</text>
<text x="60.2" y="25.1">C130</text>
<text x="60.5" y="27.3">R48</text>
<text x="62.3" y="26.2">C125</text>
<text x="62.3" y="27.3">R107</text>
<text x="62.3" y="25">C124</text>
<text x="65.1" y="24.7">R176</text>
<text x="65.5" y="27.2">M4</text>
<text x="68.9" y="29.5" transform="rotate(-90 68.9 29.5)">C67</text>
<text x="72.2" y="26.9">C69</text>
<text x="74.1" y="27">C110 C114</text>
<text x="78.1" y="27">R38</text>
<text x="80" y="27">C95</text>
<text x="81.7" y="27">C115</text>
<text x="83.6" y="24.2" transform="rotate(-90 83.6 24.2)">C190</text>
<text x="85" y="27.5">R128</text>
<text x="88.4" y="27.7">R114</text>
<text x="88.4" y="28.8">R131</text>
<text x="88.6" y="29.9">D36</text>
<text x="90" y="25.7" transform="rotate(-90 90 25.7)">D37</text>
<text x="24.5" y="33.1" transform="rotate(-90 24.5 33.1)">C145</text>
<text x="25.6" y="33.4" transform="rotate(-90 25.6 33.4)">C146</text>
<text x="38.4" y="30.3">C26</text>
<text x="40.9" y="30" transform="rotate(-90 40.9 30)">R9</text>
<text x="42.5" y="32.8">C27</text>
<text x="42.5" y="35.5">C29</text>
<text x="51.9" y="35.6" transform="rotate(-90 51.9 35.6)">C51</text>
<text x="53.3" y="35.6" transform="rotate(-90 53.3 35.6)">C56</text>
<text x="54.6" y="35.9" transform="rotate(-90 54.6 35.9)">C53</text>
<text x="55.6" y="35.9" transform="rotate(-90 55.6 35.9)">C52</text>
<text x="56.7" y="35.9" transform="rotate(-90 56.7 35.9)">C41</text>
<text x="57.9" y="31">R53</text>
<text x="59.8" y="35.8" transform="rotate(-90 59.8 35.8)">C120</text>
<text x="61.6" y="35.6">R46</text>
<text x="63.2" y="31.1" transform="rotate(-90 63.2 31.1)">C118</text>
<text x="64.4" y="31.1" transform="rotate(-90 64.4 31.1)">C117</text>
<text x="65.5" y="30.9" transform="rotate(-90 65.5 30.9)">R43</text>
<text x="69.2" y="35.9" transform="rotate(-90 69.2 35.9)">C113</text>
<text x="76.2" y="32.4">U10</text>
<text x="88.6" y="30.9">D29</text>
<text x="92.5" y="32.2" transform="rotate(-90 92.5 32.2)">J18</text>
<text x="21.8" y="40.3" transform="rotate(-90 21.8 40.3)">R86</text>
<text x="22.8" y="40.5" transform="rotate(-90 22.8 40.5)">C157</text>
<text x="23.8" y="40.3" transform="rotate(-90 23.8 40.3)">R88</text>
<text x="24.9" y="40.4" transform="rotate(-90 24.9 40.4)">R85</text>
<text x="25.6" y="40.2">C158</text>
<text x="27.9" y="41.5">C156</text>
<text x="27.9" y="40.4">C159</text>
<text x="31.5" y="36.6" transform="rotate(-90 31.5 36.6)">R121</text>
<text x="31.5" y="40.6">C37</text>
<text x="31.6" y="39.5">R21</text>
<text x="33.8" y="40.5" transform="rotate(-90 33.8 40.5)">R17</text>
<text x="47.7" y="39.3">C50</text>
<text x="47.8" y="40.4">R91</text>
<text x="50" y="41.4" transform="rotate(-90 50 41.4)">C166</text>
<text x="51.2" y="41.4" transform="rotate(-90 51.2 41.4)">C137</text>
<text x="51.3" y="38.5" transform="rotate(-90 51.3 38.5)">C55</text>
<text x="51.9" y="41.6">C49</text>
<text x="52.3" y="40.6" transform="rotate(-90 52.3 40.6)">C138</text>
<text x="52.3" y="38.5" transform="rotate(-90 52.3 38.5)">C57</text>
<text x="54.6" y="41.5">FB1</text>
<text x="54.7" y="39.5">C45</text>
<text x="54.8" y="38.3">C54</text>
<text x="56.3" y="41.4">C39</text>
<text x="56.6" y="38.3">C38</text>
<text x="56.6" y="39.5">C42</text>
<text x="58" y="41.4">C112</text>
<text x="58.4" y="38.3">C44</text>
<text x="58.4" y="39.5">C46</text>
<text x="58.5" y="36.2" transform="rotate(-90 58.5 36.2)">C40</text>
<text x="60" y="38.2">C123</text>
<text x="60" y="39.5">C122</text>
<text x="60.8" y="36.9" transform="rotate(-90 60.8 36.9)">C66</text>
<text x="70.3" y="37.5">C93</text>
<text x="72" y="37.5">C104 C106</text>
<text x="72" y="39.3">C87</text>
<text x="73.7" y="39.3">C109</text>
<text x="75.8" y="39.3">C70</text>
<text x="78.1" y="39.3">R45</text>
<text x="79.9" y="39.3">C101 C103</text>
<text x="80.1" y="37.5">C98</text>
<text x="82" y="37.5">C97</text>
<text x="89.6" y="37.4">R113</text>
<text x="89.6" y="38.5">C192</text>
<text x="89.7" y="39.7">C60</text>
<text x="16.2" y="43">C154</text>
<text x="16.2" y="44">C155</text>
<text x="16.7" y="47" transform="rotate(-90 16.7 47)">C139</text>
<text x="17.9" y="46.5" transform="rotate(-90 17.9 46.5)">R81</text>
<text x="28.2" y="42.7">R83</text>
<text x="28.6" y="47.5" transform="rotate(-90 28.6 47.5)">R87</text>
<text x="32.9" y="46.2">R55</text>
<text x="33.6" y="45">D9</text>
<text x="35.5" y="45">D8</text>
<text x="35.8" y="46.2">R54</text>
<text x="36.7" y="43.7" transform="rotate(-90 36.7 43.7)">L5</text>
<text x="37.8" y="44" transform="rotate(-90 37.8 44)">C133</text>
<text x="39.2" y="45.8">R57</text>
<text x="39.8" y="47.1">D10</text>
<text x="40.3" y="43.6" transform="rotate(-90 40.3 43.6)">L6</text>
<text x="41.4" y="44" transform="rotate(-90 41.4 44)">C134</text>
<text x="41.7" y="47.1">D11</text>
<text x="42.1" y="45.8">R56</text>
<text x="48.2" y="43.4" transform="rotate(-90 48.2 43.4)">C195</text>
<text x="49.2" y="43.2" transform="rotate(-90 49.2 43.2)">R37</text>
<text x="50.1" y="44.5">C48</text>
<text x="50.2" y="43.2" transform="rotate(-90 50.2 43.2)">R34</text>
<text x="51" y="47.8">R68</text>
<text x="51.2" y="43.2" transform="rotate(-90 51.2 43.2)">C58</text>
<text x="51.7" y="46.6" transform="rotate(-90 51.7 46.6)">R73</text>
<text x="52.4" y="43.4" transform="rotate(-90 52.4 43.4)">R70</text>
<text x="52.7" y="45.5" transform="rotate(-90 52.7 45.5)">R65</text>
<text x="53.8" y="43.7" transform="rotate(-90 53.8 43.7)">C136</text>
<text x="54.8" y="47.6" transform="rotate(-90 54.8 47.6)">FB3</text>
<text x="54.8" y="45.5" transform="rotate(-90 54.8 45.5)">C167</text>
<text x="54.9" y="43.5" transform="rotate(-90 54.9 43.5)">R64</text>
<text x="56.1" y="43.7" transform="rotate(-90 56.1 43.7)">C169</text>
<text x="56.2" y="46.2" transform="rotate(-90 56.2 46.2)">C165</text>
<text x="57.2" y="43.5" transform="rotate(-90 57.2 43.5)">R92</text>
<text x="57.4" y="46.1" transform="rotate(-90 57.4 46.1)">FB2</text>
<text x="58.1" y="43.7" transform="rotate(-90 58.1 43.7)">C163</text>
<text x="58.6" y="46" transform="rotate(-90 58.6 46)">C47</text>
<text x="59.4" y="43.7" transform="rotate(-90 59.4 43.7)">C160</text>
<text x="59.7" y="45.3">C43</text>
<text x="60.4" y="42.3" transform="rotate(-90 60.4 42.3)">C121</text>
<text x="60.8" y="44.3" transform="rotate(-90 60.8 44.3)">C116</text>
<text x="61.5" y="42.1" transform="rotate(-90 61.5 42.1)">C71</text>
<text x="64.9" y="43.3">C111</text>
<text x="65.1" y="42.2">R42</text>
<text x="66" y="45.8">R40</text>
<text x="66" y="46.9">C82</text>
<text x="76" y="44.2">U14</text>
<text x="35.3" y="53.6">R60</text>
<text x="38.4" y="53.6">R59</text>
<text x="52.9" y="49.7" transform="rotate(-90 52.9 49.7)">C59</text>
<text x="53.5" y="48.7">C168</text>
<text x="53.7" y="49.9">FB4</text>
<text x="72.4" y="49.6">C84</text>
<text x="74.3" y="49.6">C81</text>
<text x="80" y="49.6">C86</text>
<text x="81.9" y="49.6">C68</text>
<text x="92.3" y="53.5">TP3</text>
<text x="30.7" y="56.1">R63</text>
<text x="31" y="54.2">C135</text>
<text x="36.5" y="58.6" transform="rotate(-90 36.5 58.6)">R58</text>
<text x="37.9" y="58.5" transform="rotate(-90 37.9 58.5)">R61</text>
<text x="44.1" y="56.3">R62</text>
<text x="49" y="54.9" transform="rotate(-90 49 54.9)">D13</text>
<text x="50.1" y="54.9" transform="rotate(-90 50.1 54.9)">D12</text>
<text x="51.3" y="54.9" transform="rotate(-90 51.3 54.9)">R67</text>
<text x="52.4" y="54.9" transform="rotate(-90 52.4 54.9)">R72</text>
<text x="53.5" y="55.1" transform="rotate(-90 53.5 55.1)">C141</text>
<text x="54.7" y="54.9" transform="rotate(-90 54.7 54.9)">D17</text>
<text x="55.9" y="55.1" transform="rotate(-90 55.9 55.1)">C143</text>
<text x="57" y="54.9" transform="rotate(-90 57 54.9)">R69</text>
<text x="58.1" y="55.1" transform="rotate(-90 58.1 55.1)">C142</text>
<text x="59.2" y="54.9" transform="rotate(-90 59.2 54.9)">D16</text>
<text x="60.2" y="54.9" transform="rotate(-90 60.2 54.9)">R66</text>
<text x="61.2" y="54.9" transform="rotate(-90 61.2 54.9)">D15</text>
<text x="62.2" y="54.9" transform="rotate(-90 62.2 54.9)">D14</text>
<text x="67.3" y="57.1">Q3</text>
<text x="70.5" y="57.1">M1</text>
<text x="73.5" y="59.2" transform="rotate(-90 73.5 59.2)">C4</text>
<text x="74.8" y="59.3" transform="rotate(-90 74.8 59.3)">C3</text>
<text x="82.6" y="56.7" transform="rotate(-90 82.6 56.7)">R13</text>
<text x="83.7" y="56.7" transform="rotate(-90 83.7 56.7)">C23</text>
<text x="84.8" y="56.7" transform="rotate(-90 84.8 56.7)">R14</text>
<text x="90" y="57" transform="rotate(-90 90 57)">R179</text>
<text x="92.3" y="56.8">TP1</text>
<text x="92.3" y="55.2">TP2</text>
<text x="55.8" y="62.4">J4</text>
<text x="67.5" y="61" transform="rotate(-90 67.5 61)">C164</text>
<text x="68.9" y="61" transform="rotate(-90 68.9 61)">R181</text>
<text x="72.3" y="63.5">R180</text>
<text x="84.6" y="62.5">D19</text>
<text x="85.8" y="60.6">L7</text>
<text x="86.5" y="62.5">D18</text>
<text x="89.3" y="60.5">C147</text>
<text x="89.5" y="62.1">F1</text>
<text x="70.8" y="67.1">J14</text>
</g>
</svg>
